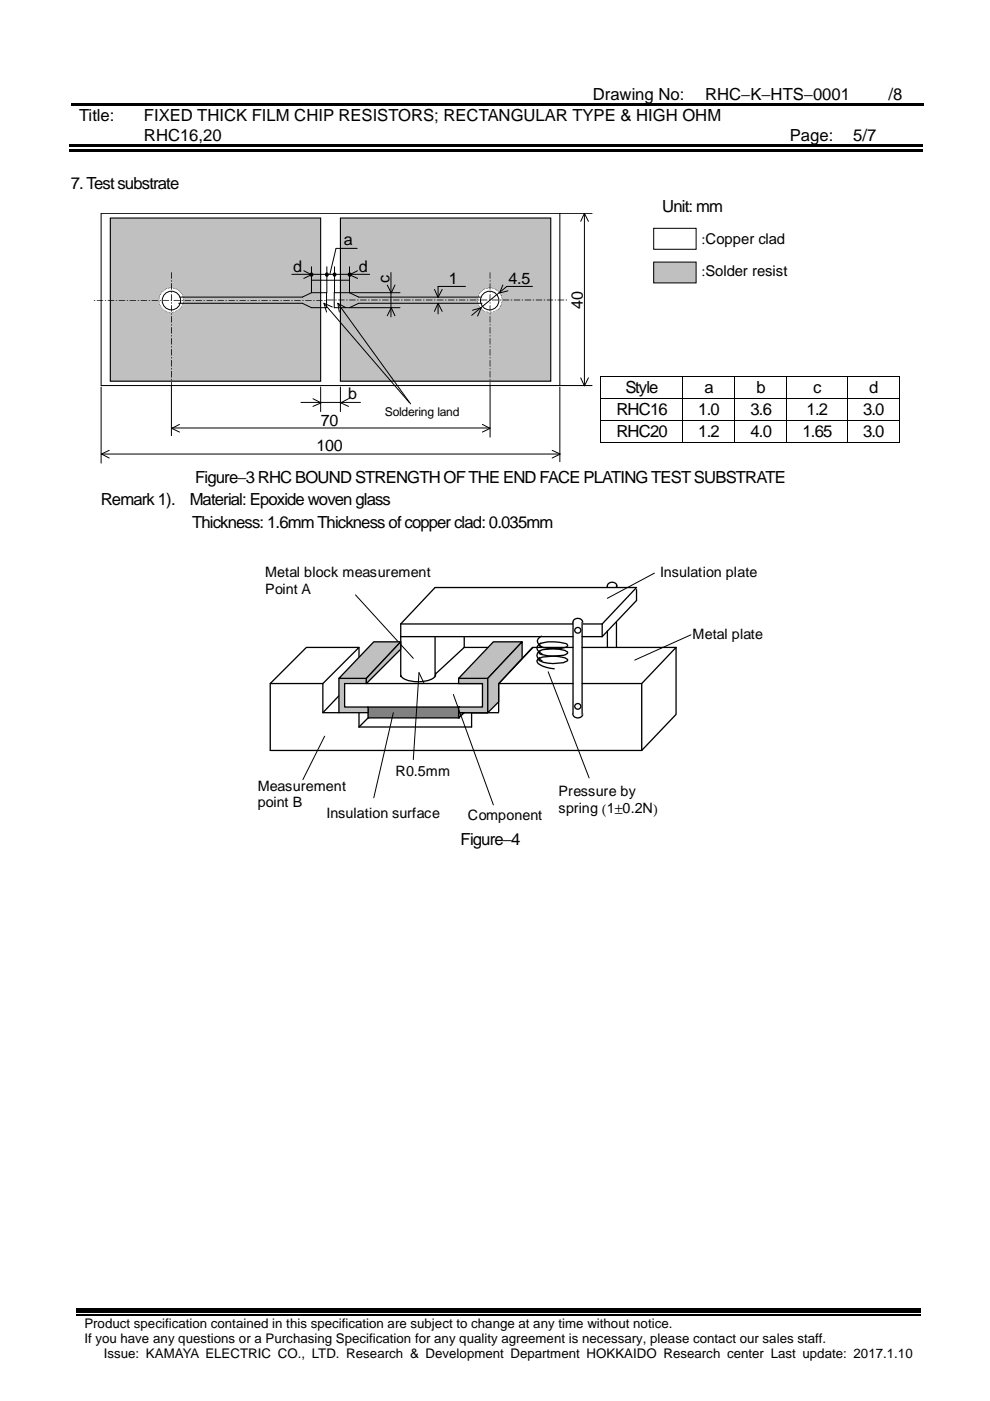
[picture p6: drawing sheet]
<svg xmlns="http://www.w3.org/2000/svg" width="210mm" height="297mm" viewBox="0 0 210 297" stroke-linecap="round" stroke-linejoin="round" font-family="sans-serif">
<g fill="#000">
<path d="M14.8 31.7h14v.5h-14zM14.8 30.6h14v.6h-14zM15 22h13.8v.5h-13.8zM28.5 30.6h1.6v.6h-1.6zM28.5 31.7h1.6v.5h-1.6zM28.8 22h.5v.5h-.5zM29.3 22h45.7v.5h-45.7zM30.1 31.7h134.7v.5h-134.7zM30.1 30.6h134.7v.6h-134.7zM75 22h.5v.5h-.5zM75.5 22h48.5v.5h-48.5zM124 22h.5v.5h-.5z"/>
<path d="M124.5 22h23.3v.5h-23.3zM147.8 22h.5v.5h-.5zM148.3 22h16.5v.5h-16.5zM164.5 30.6h1.6v.6h-1.6zM164.5 31.7h1.6v.5h-1.6zM164.8 22h.5v.5h-.5zM165.3 22h13.1v.5h-13.1zM166.1 31.7h12.3v.5h-12.3zM166.1 30.6h12.3v.6h-12.3zM178.2 30.6h1.5v.6h-1.5zM178.2 31.7h1.5v.5h-1.5zM178.4 22h.5v.5h-.5z"/>
<path d="M178.9 22h7v.5h-7zM179.7 31.7h15.8v.5h-15.8zM179.7 30.6h15.8v.6h-15.8zM185.9 22h.6v.5h-.6zM186.5 22h8.9v.5h-8.9zM195.4 22h.6v.5h-.6zM16.1 277.3h179.2v1h-179.2z"/>
</g>
<path d="M16.1 278.7h179.2" fill="none" stroke="#000" stroke-width=".25"/>
<path d="M15 15.6h49.2v5.4h-49.2z" fill-rule="evenodd" fill="#fff"/>
<g fill="#000">
<path d="M127.3 79.6h.1v.2h-.1zM144.6 79.6h.2v.2h-.2zM155.7 79.6h.2v.2h-.2zM166.7 79.6h.2v.2h-.2zM179.6 79.6h.1v.2h-.1zM190.6 79.6h.2v.2h-.2zM127.3 84.3h.1v.2h-.1zM127.3 89h.1v.2h-.1zM127.3 93.7h.1v.2h-.1zM144.6 84.3h.2v.2h-.2zM144.6 89h.2v.2h-.2zM144.6 93.7h.2v.2h-.2z"/>
<path d="M155.7 84.3h.2v.2h-.2zM155.7 89h.2v.2h-.2zM155.7 93.7h.2v.2h-.2zM166.7 84.3h.2v.2h-.2zM166.7 89h.2v.2h-.2zM166.7 93.7h.2v.2h-.2zM179.6 84.3h.1v.2h-.1zM179.6 89h.1v.2h-.1zM179.6 93.7h.1v.2h-.1zM190.6 84.3h.2v.2h-.2zM190.6 89h.2v.2h-.2zM190.6 93.7h.2v.2h-.2z"/>
</g>
<g fill="none" stroke="#000" stroke-width=".21">
<path d="M127.4 79.8v4.5M127.4 79.7h17.2M144.7 79.8v4.5M144.8 79.7h10.9M155.8 79.8v4.5M155.9 79.7h10.8M166.8 79.8v4.5M166.9 79.7h12.7M179.6 79.8v4.5M179.7 79.7h10.9M190.7 79.8v4.5M127.4 84.5v4.5"/>
<path d="M127.4 89.2v4.5M127.4 84.4h17.2M127.4 89.1h17.2M127.4 93.8h17.2M144.7 84.5v4.5M144.7 89.2v4.5M144.8 84.4h10.9M144.8 89.1h10.9M144.8 93.8h10.9M155.8 84.5v4.5M155.8 89.2v4.5M155.9 84.4h10.8"/>
<path d="M155.9 89.1h10.8M155.9 93.8h10.8M166.8 84.5v4.5M166.8 89.2v4.5M166.9 84.4h12.7M166.9 89.1h12.7M166.9 93.8h12.7M179.6 84.5v4.5M179.6 89.2v4.5M179.7 84.4h10.9M179.7 89.1h10.9M179.7 93.8h10.9"/>
<path d="M190.7 84.5v4.5M190.7 89.2v4.5M75.4 126.1l12.2 13.5M116.2 142.4l8.7 22.5"/>
</g>
<g fill="none" stroke="#000" stroke-width=".28">
<path d="M85 132.3h36.5M85 132.3v2.7h36.5M92.2 124.6l-7.2 7.7M98.4 137.3l-6.2 5.7M112.9 137.3l-7.3 7.7M123.4 132.3h4.3M123.4 135h4.3M127.7 132.3v2.7M130.7 131.9v5.2M135 124.6l-7.3 7.7M135 125v2.3l-7.3 7.7M72 147.4l-3.4 3.6"/>
<path d="M78.1 151v1.2M85.3 142.4a6.9 6.9 0 0 1 6.7 0 .78 .78 0 0 1 0 1.3 6.9 6.9 0 0 1-6.7 0 .78 .78 0 0 1 0-1.3zM97.2 151l-.1 1.2"/>
</g>
<path d="M85 140.3h7.3v2.7h-7.3z" fill="#fff"/>
<g fill="none" stroke="#000" stroke-width=".28">
<path d="M76.1 137.3v1.9M92.2 135v8.4M113 137.3h8.5M123.4 137.3h19.9M128.8 133.8v3.5M57.3 144.9v14.2h78.8M68.5 144.9v6.2h3.4M76.1 151.1v3M78 152.2l-1.9 1.9M97.2 144.9h5.1M97.2 149.9l.1 .8M105.7 144.9h15.8"/>
<path d="M105.7 151.1h-5.7v3h-23.9M123.4 144.9h12.7"/>
</g>
<path d="M68.8 156.1l-4.6 9.2M88.8 142.6l1.1 2.3" fill="none" stroke="#000" stroke-width=".21"/>
<path d="M121.8 131.3a.99 .99 0 0 1 1.1-.1 .99 .99 0 0 1 .5 1 1 1 0 0 1-1.1 .5 1 1 0 0 1-.7-1.1z" fill-rule="evenodd" fill="#fff"/>
<path d="M121.8 131.3a.99 .99 0 0 1 1.1-.1 .99 .99 0 0 1 .5 1 1 1 0 0 1-1.1 .5 1 1 0 0 1-.7-1.1z" fill="none" stroke="#000" stroke-width=".28"/>
<path d="M121.5 131.9h1.9v1.2h-1.9z" fill="#fff"/>
<circle cx="122.5" cy="133.6" r=".63" fill="none" stroke="#000" stroke-width=".28"/>
<path d="M121.8 150.9a1.1 1.1 0 0 1 1.7 .6 1.07 1.07 0 0 1-1 .7 1.07 1.07 0 0 1-1-.7z" fill-rule="evenodd" fill="#fff"/>
<path d="M121.8 150.9a1.1 1.1 0 0 1 1.7 .6 1.07 1.07 0 0 1-1 .7 1.07 1.07 0 0 1-1-.7z" fill="none" stroke="#000" stroke-width=".28"/>
<path d="M121.5 150.4h1.9v1.1h-1.9z" fill="#fff"/>
<g fill="none" stroke="#000" stroke-width=".28">
<path d="M121.5 131.9v19.6M123.4 131.9v19.6"/>
<circle cx="122.5" cy="149.8" r=".63"/>
</g>
<path d="M138.7 121.5l-9.9 5.4M146.5 134.6l-11.9 5.4" fill="none" stroke="#000" stroke-width=".21"/>
<path d="M129.1 123.7a.99 .99 0 0 1 1.1-.2 .99 .99 0 0 1 .5 1 1 1 0 0 1-1.2 .5 1 1 0 0 1-.6-1.1z" fill-rule="evenodd" fill="#fff"/>
<path d="M129.1 123.7a.99 .99 0 0 1 1.1-.2 .99 .99 0 0 1 .5 1 1 1 0 0 1-1.2 .5 1 1 0 0 1-.6-1.1z" fill="none" stroke="#000" stroke-width=".28"/>
<path d="M128.8 124.2h1.9v1.2h-1.9z" fill="#fff"/>
<path d="M92.2 124.6h42.8M128.8 124.2v.4M130.7 124.2v.4M97.2 151.1h6.2" fill="none" stroke="#000" stroke-width=".28"/>
<path d="M78 149.9h19.4v2.3h-19.4z" fill-rule="evenodd" fill="#808080"/>
<g fill="none" stroke="#000" stroke-width=".28">
<path d="M85 135v8.4M113 137.3l-7.3 7.6v6M114.3 138.1a2.46 2.46 0 0 1 1.8-.5 6 6 0 0 1 4.2 .6v.4a2.46 2.46 0 0 1-1.9 .4 6 6 0 0 1-4.1-.5zM114.3 139.7a2.46 2.46 0 0 1 1.8-.5 6 6 0 0 1 4.2 .6l.1 .2-.3 .2a7.8 7.8 0 0 1-5.8-.2zM114.4 136.6l.2-.2a9.8 9.8 0 0 1 5.6 .1l.2 .3a.91 .91 0 0 1-.9 .6 9.9 9.9 0 0 1-4.9-.3l-.3-.4zM114.5 139.4a.75 .75 0 0 0-.7 .7 .75 .75 0 0 0 .6 .8l1.6 .6 1.5 .3M114.7 136.4l-.4 .2a.98 .98 0 0 0-.5 1 .98 .98 0 0 0 .7 .8l.4 .3M114.7 137.9a1.02 1.02 0 0 0-.8 .9 1.02 1.02 0 0 0 .6 1l.4 .3M114.8 134.9a1.13 1.13 0 0 0-.8 .9 1.13 1.13 0 0 0 .5 1.1l.4 .3M77.7 144.9h19.5M78 149.9h19.4v2.3h-19.4zM97.2 143.8l.1 1.1"/>
<path d="M103.4 143.8v7.3"/>
</g>
<path d="M83.4 151.1l-4.2 18.1M88.8 142.6l-1.2 18.5" fill="none" stroke="#000" stroke-width=".21"/>
<path d="M71.9 143.8h5.8v1.1h-4.6v5h4.9v1.2h-6.1z" fill-rule="evenodd" fill="#c0c0c0"/>
<path d="M71.9 143.8h5.8v1.1h-4.6v5h4.9v1.2h-6.1z" fill="none" stroke="#000" stroke-width=".28"/>
<path d="M79.2 136.1h5.8l-7.3 7.7h-5.8z" fill-rule="evenodd" fill="#c0c0c0"/>
<path d="M79.2 136.1h5.8l-7.3 7.7h-5.8z" fill="none" stroke="#000" stroke-width=".28"/>
<path d="M85 136.1v1.5l-7.3 7.3v-1.1z" fill-rule="evenodd" fill="#c0c0c0"/>
<path d="M85 136.1v1.5l-7.3 7.3v-1.1z" fill="none" stroke="#000" stroke-width=".28"/>
<path d="M97.2 143.8h6.2v7.3h-6.2v-1.2h5.1v-5h-5.1z" fill-rule="evenodd" fill="#c0c0c0"/>
<path d="M97.2 143.8h6.2v7.3h-6.2v-1.2h5.1v-5h-5.1z" fill="none" stroke="#000" stroke-width=".28"/>
<path d="M104.6 136.1h6.1l-7.3 7.7h-6.2z" fill-rule="evenodd" fill="#c0c0c0"/>
<path d="M104.6 136.1h6.1l-7.3 7.7h-6.2z" fill="none" stroke="#000" stroke-width=".28"/>
<path d="M110.7 136.1v3.5l-5 5.3v3.9l-2.3 2.3v-7.3z" fill-rule="evenodd" fill="#c0c0c0"/>
<path d="M98.4 135v2.3h5M110.7 136.1v3.5l-5 5.3v3.9l-2.3 2.3v-7.3zM57.3 144.9l7.7-7.6h11.1l-7.6 7.6z" fill="none" stroke="#000" stroke-width=".28"/>
<path d="M97.2 151.1h1.2l-1.2 1.1z" fill="#808080"/>
<path d="M143.3 137.3v14.2l-7.2 7.6v-14.2zM97.2 151.1h1.2l-1.2 1.1z" fill="none" stroke="#000" stroke-width=".28"/>
<path d="M96.1 147.2l8.5 23.4" fill="none" stroke="#000" stroke-width=".21"/>
<path d="M82.3 161.9h15v3.8h-15z" fill="#fff"/>
<path d="M138.6 48.4h9v4.5h-9z" fill-rule="evenodd" fill="#fff"/>
<path d="M138.6 48.4h9v4.5h-9z" fill="none" stroke="#000" stroke-width=".21"/>
<path d="M138.6 55.6h9v4.4h-9z" fill-rule="evenodd" fill="#c0c0c0"/>
<path d="M138.6 55.6h9v4.4h-9z" fill="none" stroke="#000" stroke-width=".21"/>
<path d="M72.2 46.2h44.6v34.6h-44.6z" fill-rule="evenodd" fill="#c0c0c0"/>
<path d="M72.2 46.2h44.6v34.6h-44.6z" fill="none" stroke="#000" stroke-width=".23"/>
<path d="M23.4 46.2h44.6v34.6h-44.6z" fill-rule="evenodd" fill="#c0c0c0"/>
<path d="M23.4 46.2h44.6v34.6h-44.6z" fill="none" stroke="#000" stroke-width=".23"/>
<path d="M123.1 46.9l.8-1.7 .9 1.7M123.9 45.2v36.5M125.5 45.2h-104.1v36.5h104.1M21.4 82.1v16.1M21.4 96.3h97.3M23.2 95.5l-1.7 .8 1.7 .8M36.3 90.7h67.6M38.1 90l-1.7 .8 1.7 .8M102.3 90l1.6 .8-1.6 .8M117.1 95.5l1.7 .8-1.7 .8M118.7 82.1v15.8M123.1 80.1l.8 1.7 .9-1.7" fill="none" stroke="#000" stroke-width=".21"/>
<circle cx="36.3" cy="63.7" r="2.62" fill="#fff"/>
<g fill="#000">
<path d="M33.6 63.3l.2-.1v.2zM33.7 63.5l.1 .2zM33.7 63.8l.1 .2zM33.7 63l.2-.1v.2zM33.7 64.2h.2v.1zM33.9 62.7v.1h-.1zM33.9 64.5v.1l-.1-.1zM33.9 62.4h.2l-.2 .1zM33.9 64.8l.2 .1h-.2zM34.1 62.1h.1l-.1 .1zM34.1 65l.1 .1-.1 .1zM34.2 61.9l.2-.1v.2z"/>
<path d="M34.3 65.2l.1 .2-.2-.1zM34.5 61.7h.1v.1zM34.5 65.6l.1-.1v.1zM34.8 61.4l.1 .2-.2-.1zM34.8 65.7l.1 .1h-.2zM35 61.3l.2 .1h-.2zM35 65.8l.2 .1-.1 .1zM35.3 61.2l.1-.1v.2zM35.3 66l.1 .2zM35.6 66.1l.1 .1-.1 .1zM35.6 61l.1 .2-.1-.1zM35.9 66.2l.1 .1h-.1z"/>
<path d="M36 61v.1l-.1-.1zM36.2 66.2l.1 .1h-.1zM36.2 61l.1 .1h-.1zM36.4 61l.1 .1-.2-.1zM36.5 66.2l.2 .1h-.2zM36.8 66.1l.1 .2zM36.7 61l.1 .2zM37 61.2l.1-.1v.2zM37.1 66l.2 .1-.2 .1zM37.3 61.2l.1 .2zM37.4 65.8l.1 .2zM37.5 61.4h.2v.1z"/>
<path d="M37.7 65.7l.1 .1h-.1zM37.8 61.5l.2 .1-.2 .1zM37.9 65.6h.2l-.2 .1zM38.1 61.7h.1l-.1 .1zM38.1 65.3l.2 .1-.2 .1zM38.3 61.9l.1 .2-.2-.1zM38.4 65.1v.1zM38.4 62.2l.2 .1-.2 .1zM38.4 64.9h.2v.1zM38.6 62.4l.2 .1-.2 .1zM38.7 64.5l.1 .2-.2-.1zM38.7 62.8h.1v.1z"/>
<path d="M38.8 64.2l.1 .1-.1 .1zM38.8 64l.1 .2zM38.8 63.1l.1 .1zM38.8 63.7l.2 .1h-.2zM38.8 63.4l.2 .1h-.2z"/>
</g>
<circle cx="36.3" cy="63.7" r="1.96" fill="#fff"/>
<g fill="none" stroke="#000" stroke-width=".21">
<path d="M61.9 58.2h4.1M64.4 57.4l1.6 .9-1.6 .7M66 56.6v5.5M66 59.4h8.1M69.3 56.6v5.5M70.9 56.6v5.5M74.1 56.6v5.5h10.7M75.7 52.7h-4.5l-1.3 5.5M82.9 57.8v9.4M118.7 45.2v36.5M66 62.1l-1.9 .9h-25.9M66 62.1h3.2v3.1h-3.2l-1.9-.9h-26.2"/>
<path d="M68.7 64.3l18.1 21M70.5 65.1l-1.8-.8 .5 1.9M71.6 64.3l15.5 21.3M73.3 65.2l-1.7-.9 .3 1.9M74.1 65.2h10.7M82.1 60.4l.9 1.7 .7-1.7M82.1 66.9l.9-1.7 .7 1.7M92.1 61.4l.8 1.7 .8-1.7M92.1 66l.8-1.7 .8 1.7M92.9 64.3v2.2M98.7 60.7h-5.8v2.3M36.3 81.7v10.7"/>
<path d="M63.8 85.3h12.6M66.4 84.5l1.7 .9-1.7 .8M68 82.1v5.2M72.2 82.1v5.2M73.9 84.5l-1.6 .9 1.6 .8M103.9 81.7v11"/>
<circle cx="36.3" cy="63.7" r="1.96"/>
</g>
<g fill="#000">
<path d="M36.3 57.8h.1v1.3l-.1-.1zM36.3 59.5l.1-.1v.3zM36.3 60.1l.1-.1v1.4h-.1zM36.3 61.8l.1-.1v.4zM36.3 62.4h.1v1.4l-.1-.1zM36.3 64.2l.1-.1v.3zM36.3 64.8l.1-.1v1.4l-.1-.1zM36.3 66.5l.1-.1v.3zM36.3 67.1l.1-.1v1.4l-.1-.1zM36.3 68.8l.1-.1v.3zM36.3 69.4l.1-.1v1.4h-.1zM36.3 71.1h.1v.3z"/>
<path d="M36.3 71.8l.1-.1v1.4l-.1-.1zM36.3 73.4h.1v.3zM36.3 74.1l.1-.1v1.4l-.1-.1zM36.3 75.8l.1-.1v.3zM36.3 76.4l.1-.1v1.4l-.1-.1zM36.3 78.1l.1-.1v.3zM36.3 78.7h.1v1.4l-.1-.1zM36.3 80.4l.1-.1v.4zM36.3 81h.1l-.1 .8z"/>
</g>
<circle cx="103.8" cy="63.7" r="2.61" fill="#fff"/>
<g fill="#000">
<path d="M101.3 63.8v.1l-.1-.1zM101.2 63.5h.1v.1zM101.3 64v.2zM101.3 63.1l.1 .1-.1 .1zM101.3 64.3l.2 .1-.2 .1zM101.3 62.8l.2 .1-.1 .1zM101.4 62.5l.2 .1-.2 .1zM101.4 64.7l.2-.1v.2zM101.6 64.9l.1 .1-.1 .1zM101.6 62.2l.1 .1-.1 .1zM101.7 62l.1 .1zM101.7 65.2h.2v.1z"/>
<path d="M102 65.4v.2zM102 61.7l.1 .1-.1 .1zM102.2 65.6l.1 .2zM102.2 61.5l.1 .2zM102.4 65.8l.1 .1zM102.4 61.4l.1 .1zM102.7 66l.1-.1v.2zM102.7 61.3l.1-.1v.2zM103 66l.1 .2zM103 61.2l.1-.1v.2zM103.3 61l.1 .1-.1 .1zM103.3 66.2l.1-.1v.2z"/>
<path d="M103.6 66.2l.1 .1h-.1zM103.6 61l.1 .1zM103.7 61h.2l-.1 .1zM103.9 66.2l.2 .1h-.2zM104.1 61v.1zM104.2 66.1l.2 .1-.1 .1zM104.4 61l.1 .1-.1 .1zM104.5 66l.1 .2zM104.7 61.1l.1 .1-.1 .1zM104.8 65.9l.2 .1-.2 .1zM105 61.3l.1 .1h-.2zM105.1 65.8h.1v.1z"/>
<path d="M105.2 61.4l.1 .2zM105.4 65.6l.1 .2zM105.5 61.7l.1-.1v.1zM105.6 65.5l.2 .1h-.2zM105.7 61.8l.1 .2zM105.8 65.2l.1 .2zM105.9 62.1h.2l-.2 .1zM106 64.9l.2 .1-.2 .1zM106.1 62.3l.1 .1zM106.2 64.7l.1 .1-.1 .1zM106.2 62.6l.2 .1-.1 .1zM106.2 64.5l.2-.1v.1z"/>
<path d="M106.3 62.9l.1 .2zM106.3 64.2l.1-.1v.1zM106.4 63.1l.1 .1-.1 .1zM106.4 63.5h.1l-.1 .1zM106.4 63.8h.1l-.1 .1z"/>
</g>
<circle cx="103.8" cy="63.7" r="1.96" fill="#fff"/>
<g fill="none" stroke="#000" stroke-width=".21">
<path d="M66 58.2h12.4M75.8 57.4l-1.7 .9 1.7 .7M100.2 65.8l1.8-.6-.7 1.8M101.9 63h-25.8l-2-.9h-3.2v3.1h3.2l2-.9h26.1M106.6 60.4l-.7 1.7 1.8-.4M112.9 60.7h-5.4l-7.5 6.2"/>
<circle cx="66" cy="58.2" r=".33"/>
<circle cx="69.3" cy="58.2" r=".33"/>
<circle cx="70.9" cy="58.2" r=".33"/>
<circle cx="74.2" cy="58.2" r=".35"/>
<circle cx="103.8" cy="63.7" r="1.96"/>
</g>
<g fill="#000">
<path d="M103.9 57.7l.1 1.4-.2-.1zM103.8 59.5l.2-.1v.3zM19.9 63.6l.3 .1-.3 .1zM20.5 63.6l1.4 .1-1.4 .1zM22.2 63.6l.3 .1-.3 .1zM22.8 63.6l1.4 .1-1.4 .1zM24.6 63.6l.3 .1-.3 .1zM25.2 63.6l1.4 .1-1.4 .1zM26.9 63.6l.3 .1-.3 .1zM27.5 63.6l1.4 .1-1.4 .1zM29.2 63.6l.3 .1-.3 .1zM29.8 63.6l1.4 .1-1.4 .1z"/>
<path d="M31.5 63.6l.3 .1-.3 .1zM32.2 63.6l1.3 .1-1.3 .1zM33.9 63.6l.3 .1-.3 .1zM34.5 63.6l1.4 .1-1.4 .1zM36.2 63.6l.3 .1-.3 .1zM36.8 63.6l1.4 .1-1.4 .1zM38.5 63.6l.3 .1-.3 .1zM39.1 63.6l1.4 .1-1.4 .1zM40.9 63.6l.2 .1-.2 .1zM41.5 63.6l1.4 .1-1.4 .1zM43.2 63.6l.3 .1-.3 .1zM43.8 63.6l1.4 .1-1.4 .1z"/>
<path d="M45.5 63.6l.3 .1-.3 .1zM46.1 63.6l1.4 .1-1.4 .1zM47.8 63.6l.3 .1-.3 .1zM48.5 63.6l1.3 .1-1.3 .1zM50.1 63.6l.4 .1-.4 .1zM50.8 63.6l1.4 .1-1.4 .1zM52.5 63.6l.3 .1-.3 .1zM53.1 63.6l1.4 .1-1.4 .1zM54.8 63.6l.3 .1-.3 .1zM55.4 63.6l1.4 .1-1.4 .1zM57.1 63.6l.3 .1-.3 .1zM57.7 63.6l1.4 .1-1.4 .1z"/>
<path d="M59.5 63.6l.3 .1-.3 .1zM60.1 63.6l1.4 .1-1.4 .1zM61.8 63.6l.3 .1-.3 .1zM62.4 63.6l1.4 .1-1.4 .1zM64.1 63.6l.3 .1-.3 .1zM64.7 63.6l1.4 .1-1.4 .1zM66.4 63.6l.3 .1-.3 .1zM67.1 63.6l1.4 .1-1.4 .1zM68.8 63.6l.3 .1-.3 .1zM69.4 63.5l1.4 .1-1.4 .1zM71.1 63.5l.3 .1-.3 .1zM71.7 63.5l1.4 .1-1.4 .1z"/>
<path d="M73.4 63.5l.3 .1-.3 .1zM74 63.5l1.4 .1-1.4 .1zM75.7 63.5l.4 .1-.4 .1zM76.4 63.5l1.4 .1-1.4 .1zM78.1 63.5l.3 .1-.3 .1zM78.7 63.5l1.4 .1-1.4 .1zM80.4 63.5l.3 .1-.3 .1zM81 63.5l1.4 .1-1.4 .1zM82.7 63.5l.3 .1-.3 .1zM83.4 63.5l1.3 .1-1.3 .1zM85 63.5l.4 .1-.4 .1zM85.7 63.5l1.4 .1-1.4 .1z"/>
<path d="M87.4 63.5l.3 .1-.3 .1zM88 63.5l1.4 .1-1.4 .1zM89.7 63.5l.3 .1-.3 .1zM90.3 63.5l1.4 .1-1.4 .1zM92 63.5l.4 .1-.4 .1zM92.6 63.5l1.4 .1-1.4 .1zM94.4 63.5l.3 .1-.3 .1zM95 63.5l1.4 .1-1.4 .1zM96.7 63.5l.3 .1-.3 .1zM97.3 63.5l1.4 .1-1.4 .1zM99 63.5l.3 .1-.3 .1zM99.6 63.5l1.4 .1-1.4 .1z"/>
<path d="M101.3 63.5l.3 .1-.3 .1zM102 63.5l1.4 .1-1.4 .1zM103.7 63.5l.3 .1-.3 .1zM103.8 60.1l.2-.1v1.4h-.2zM103.8 61.8l.2-.1v.4zM103.8 62.4h.2v1.4l-.2-.1zM103.9 64.1l.1 .3-.2-.1zM103.8 64.8l.2-.1v1.4l-.2-.1zM103.8 66.5l.2-.1v.3zM103.8 67.1l.2-.1v1.4l-.2-.1zM103.8 68.8l.2-.1v.3zM103.8 69.4l.2-.1v1.4h-.2z"/>
<path d="M103.8 71.1h.2v.3zM103.8 71.8l.2-.1v1.4l-.2-.1zM103.8 73.4h.2v.3zM103.8 74.1l.2-.1v1.4l-.2-.1zM103.8 75.8l.2-.1v.3zM103.8 76.4l.2-.1v1.4l-.2-.1zM103.8 78.1l.2-.1v.3zM103.8 78.7h.2v1.4l-.2-.1zM104.3 63.5l1.4 .1-1.4 .1zM106 63.5l.3 .1-.3 .1zM106.6 63.5l1.4 .1-1.4 .1zM108.3 63.5l.3 .1-.3 .1z"/>
<path d="M108.9 63.5l1.4 .1-1.4 .1zM110.6 63.5l.4 .1-.4 .1zM111.3 63.5l1.4 .1-1.4 .1zM113 63.5l.3 .1-.3 .1zM113.6 63.5l1.4 .1-1.4 .1zM115.3 63.5l.3 .1-.3 .1zM115.9 63.5l1.4 .1-1.4 .1zM117.6 63.5l.3 .1-.3 .1zM118.2 63.5l1.4 .1-1.4 .1zM120 63.5l.3 .1-.3 .1zM103.8 80.4l.2-.1v.4zM103.8 81h.2l-.1 .8z"/>
</g>
<g fill="#000">
<circle cx="66" cy="58.2" r=".33"/>
<circle cx="69.3" cy="58.2" r=".33"/>
<circle cx="70.9" cy="58.2" r=".33"/>
<circle cx="74.2" cy="58.2" r=".35"/>
</g>
<g font-size="3.5">
<text x="125.7" y="21.2">Drawing No:</text>
<text x="149.5" y="21.2">RHC−K−HTS−0001</text>
<text x="188.4" y="21.2">/8</text>
<text x="16.8" y="25.8">Title:</text>
<text x="30.5" y="25.8">FIXED THICK FILM CHIP RESISTORS; RECTANGULAR TYPE &amp; HIGH OHM</text>
<text x="30.5" y="29.8">RHC16,20</text>
<text x="167.4" y="29.8">Page:</text>
<text x="180.9" y="29.8">5/7</text>
<text x="15" y="40.1">7. Test substrate</text>
<text x="140.4" y="44.9">Unit: mm</text>
<text x="132.7" y="83.3">Style</text>
<text x="149.4" y="83.3">a</text>
<text x="160.4" y="83.3">b</text>
<text x="172.4" y="83.3">c</text>
<text x="184.3" y="83.3">d</text>
<text x="130.7" y="88">RHC16</text>
<text x="148.1" y="88">1.0</text>
<text x="159.1" y="88">3.6</text>
<text x="171" y="88">1.2</text>
<text x="183" y="88">3.0</text>
<text x="130.7" y="92.6">RHC20</text>
<text x="148.1" y="92.6">1.2</text>
<text x="159.1" y="92.6">4.0</text>
<text x="170.1" y="92.6">1.65</text>
<text x="183" y="92.6">3.0</text>
<text x="21.4" y="107.1">Remark 1).</text>
<text x="40.2" y="107.1">Material: Epoxide woven glass</text>
<text x="41.4" y="102.4">Figure−3 RHC BOUND STRENGTH OF THE END FACE PLATING TEST SUBSTRATE</text>
<text x="40.7" y="111.9">Thickness: 1.6mm Thickness of copper clad: 0.035mm</text>
<text x="97.7" y="179.2">Figure−4</text>
</g>
<g font-size="3.4">
<text x="72.9" y="51.9">a</text>
<text x="62.2" y="57.7">d</text>
<text x="76.1" y="57.7">d</text>
<text x="82.6" y="60" transform="rotate(-90 82.6 60)">c</text>
<text x="95.1" y="60.3">1</text>
<text x="107.8" y="60.3">4.5</text>
<text x="123.6" y="65.5" transform="rotate(-90 123.6 65.5)">40</text>
<text x="73.8" y="84.5">b</text>
<text x="67.1" y="95.5">100</text>
<text x="68" y="90.3">70</text>
</g>
<g font-size="3.1">
<text x="148.7" y="51.8">:Copper clad</text>
<text x="148.7" y="58.6">:Solder resist</text>
</g>
<g font-size="3">
<text x="56.2" y="125.9">Point A</text>
<text x="56.2" y="122.4">Metal block measurement</text>
<text x="140" y="122.3">Insulation plate</text>
<text x="146.9" y="135.4">Metal plate</text>
<text x="54.6" y="167.7">Measurement</text>
<text x="83.9" y="164.6">R0.5mm</text>
<text x="54.6" y="171.2">point B</text>
<text x="69.2" y="173.5">Insulation surface</text>
<text x="99.2" y="173.8">Component</text>
<text x="118.4" y="168.9">Pressure by</text>
<text x="118.4" y="172.5">spring (1±0.2N)</text>
</g>
<g font-size="2.8">
<text x="17.9" y="281.5">Product specification contained in this specification are subject to change at any time without notice.</text>
<text x="17.9" y="284.7">If you have any questions or a Purchasing Specification for any quality agreement is necessary, please contact our sales staff.</text>
<text x="22" y="288">Issue: KAMAYA ELECTRIC CO., LTD. Research &amp; Development Department HOKKAIDO Research center Last update: 2017.1.10</text>
</g>
<text font-size="2.6" x="81.6" y="88.3">Soldering land</text>
</svg>
